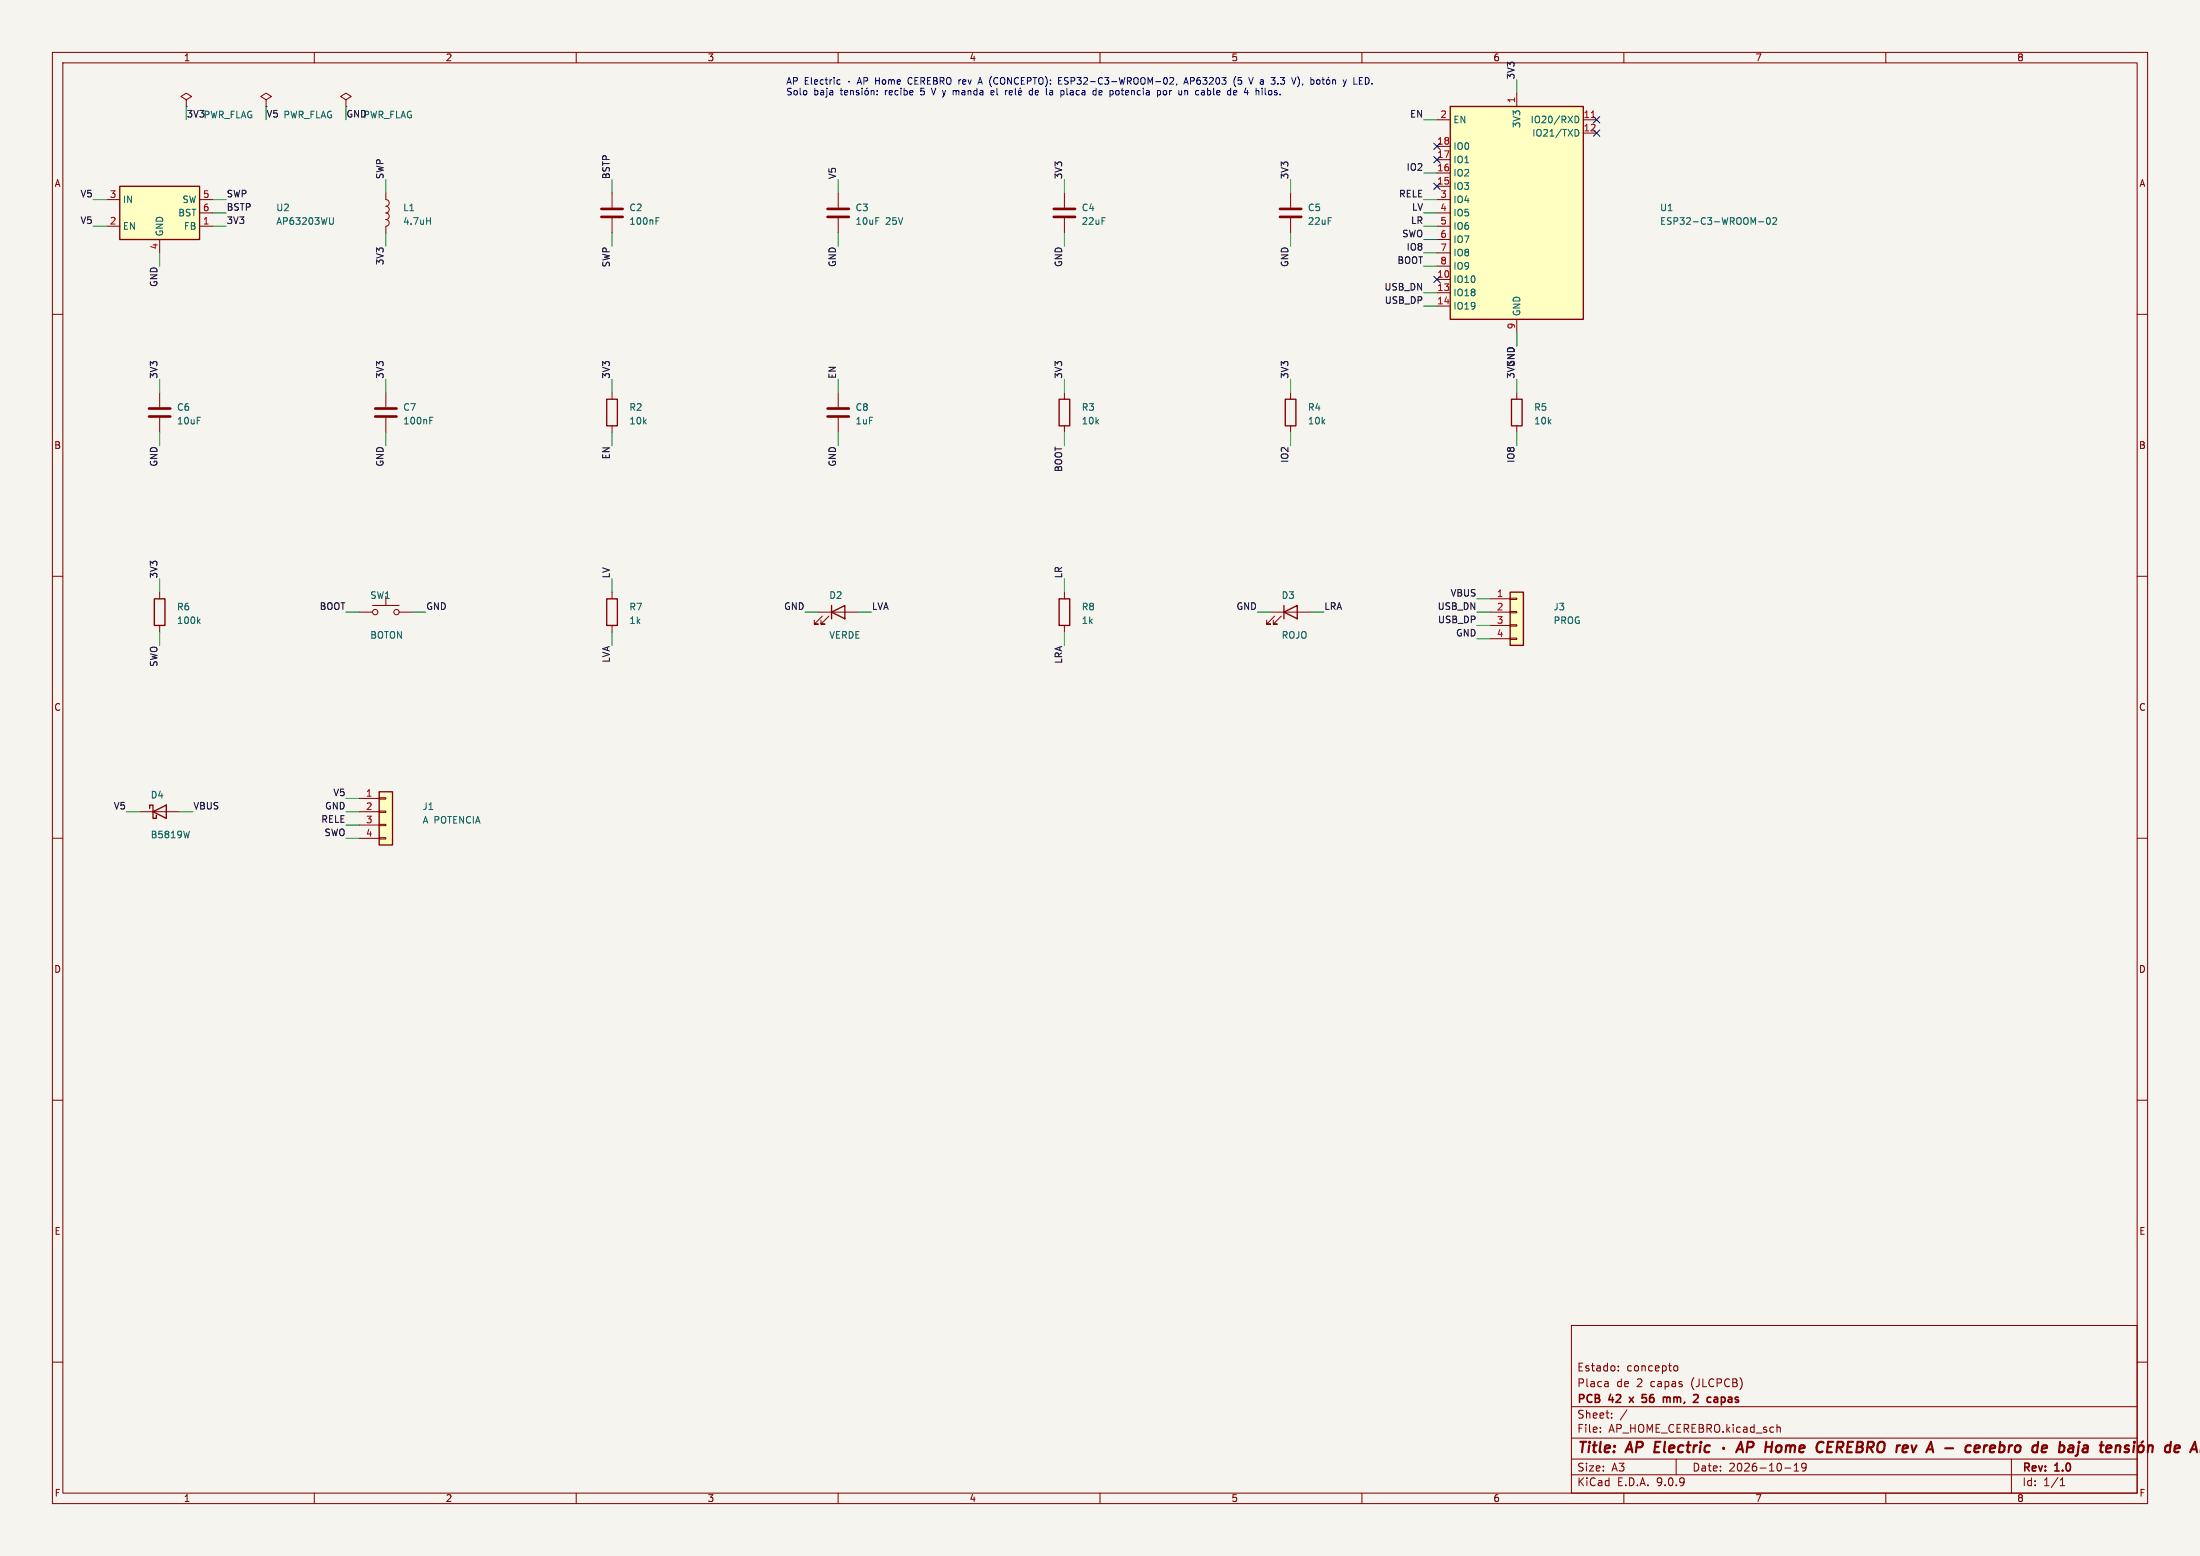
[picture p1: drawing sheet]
<svg xmlns="http://www.w3.org/2000/svg" width="420mm" height="297mm" viewBox="0 0 420 297" stroke-linecap="round" stroke-linejoin="round" font-family="sans-serif">
<path d="M0 0h420v297h-420z" fill="#f5f4ef" stroke="#f5f4ef" stroke-width=".19"/>
<g fill="none" stroke="#840000" stroke-width=".19">
<path d="M10 10h400v277h-400zM12 12h396v273h-396zM60 10v2M110 10v2M160 10v2M210 10v2M260 10v2M310 10v2M360 10v2M10 60h2M408 60h2M10 110h2"/>
<path d="M408 110h2M10 160h2M408 160h2M10 210h2M408 210h2M300 253h108v32h-108zM10 260h2M300 278.5h108M300 274.5h108M300 268.5h108M305.5 273.2v.2M305.5 272.5v.1"/>
<path d="M306.8 263.7l.2 .2v.8M307 264.6l-.1 .1M307 264l-.1 .1M307.7 270.5v.2M307.7 269.8v.1M308.9 261.5v.2M308.9 260.8v.1M310.6 269.1l-1.3 1.9M319.6 260.8l.4-.1 .3 .3-.1 .6-.4 .1-.2-.2M320 278.5v3M339.2 272.5l.2-.1 .4 .1 .1 .9M342.5 279.7l.4-.4v1.5"/>
<path d="M344.8 279.9l-.3 .3h-.3l-.3-.3 .2-.5 .4-.1 .2 .1a.99 .99 0 0 1-.3 1.4h-.3M384 278.5v6.5M408 260h2M60 285v2M110 285v2M160 285v2M210 285v2M260 285v2M300 281.5h108M310 285v2M340.7 280.2h1.2M342.5 280.8h.9"/>
<path d="M360 285v2M393.3 283.6h.9M393.3 282.5l.4-.4v1.5"/>
</g>
<g fill="none" stroke="#840000" stroke-width=".4">
<path d="M316.1 275.2l-.3 2h1M329.1 276.3l-.1 .2M331.4 277.2l.9-2 .5 2M331.7 276.6h.9M333.5 276.3h.8a.55 .55 0 0 0 .5-.5 .55 .55 0 0 0-.4-.6h-.7l-.3 2M337.1 276.2h1.1M337.2 275.2l-.2 2M338.3 275.2l-.2 2M339.5 275.9l-.4 .4-.1 .5 .2 .3 .4 .1M348.8 277.2h.9M348.9 276.2h.7M349 275.2h1"/>
<path d="M365.9 275.9l-.7 1.3M367.7 277.2l.9-2 .4 2M368 276.6h.9M371.3 276.4h1.6M377 276.2v.9M377.1 276h.8M378.8 275.9l-.1 1.3M379.4 275.9l-.4 .1M379.9 276.5l1-.2-.1-.3h-.7l-.3 .9 .3 .3 .6-.1M381.6 277.1l.2 .1M381.9 275.2l-.3 2M393.8 275.9l.3 .4-.1 .5-.4 .4"/>
<path d="M395.6 275.9l-.6 .1M395.6 276.4h-.5a.4 .4 0 0 0-.3 .4 .4 .4 0 0 0 .2 .4h.5M400.8 275.9h.8M401.2 275.2l-.2 1.7 .2 .3M408.4 276a.5 .5 0 0 1 .9 .3l-.1 .5a.62 .62 0 0 1-.7 .4M409.1 275.1l-.3 .3M410.1 276.1a.49 .49 0 0 1 .9 .1l-.1 1M410.2 275.9l-.2 1.3M414.3 276a.66 .66 0 0 0-.9 .3l-.1 .5 .1 .3h.8M414.4 275.2l-.2 2M415.1 276.5l1-.2v-.3h-.8l-.2 .9 .2 .3 .6-.1M418.1 277.2l.9-2 .4 2"/>
<path d="M418.4 276.6h.9"/>
</g>
<path d="M311 266.7l.8 1M311.8 266.7l-.8 1M313.7 266.8h.5M314.2 267.6l-.5 .1M314.3 266.2h-.8v.7M317.8 266.7l.3 .1 .1 .1M318.2 266.9l.2-.2 .4 .1v.1M318.2 266.9v.8M323.3 266.3l.6-.1 .3 .3M327.4 266.7h.3l.2 .2v.8M327.9 267.6l-.5 .1M327.9 267l-.5 .1" fill="none" stroke="#840000" stroke-width=".3"/>
<path d="M276.9 20.3h25.4v40.7h-25.4z" fill="#ffffc2"/>
<path d="M276.9 20.3h25.4v40.7h-25.4zM115.8 76.2h2.1v5.1h-2.1zM202.2 76.2h2v5.1h-2zM245.4 76.2h2v5.1h-2zM288.5 76.2h2.1v5.1h-2.1zM202.2 114.3h2v5.1h-2zM245.1 116.8l2.5-1.2v2.5zM245.1 115.6v2.5" fill="none" stroke="#840000" stroke-width=".25"/>
<g fill="none" stroke="#840000" stroke-width=".19">
<path d="M289.6 17.8v2.5M160 36.8v2.8M203.2 36.8v2.8M246.4 36.8v2.8M274.3 22.9h2.6M274.3 27.9h2.6M274.3 30.5h2.6M274.3 33h2.6M274.3 35.6h2.6M274.3 38.1h2.6M302.3 22.9h2.5M302.3 25.4h2.5"/>
<path d="M160 41.7v2.8M203.2 41.7v2.8M246.4 41.7v2.8M274.3 40.6h2.6M274.3 43.2h2.6M274.3 45.7h2.6M274.3 48.3h2.6M274.3 50.8h2.6M274.3 53.3h2.6M274.3 55.9h2.6M274.3 58.4h2.6M116.8 74.9v1.3"/>
<path d="M160 74.9v2.8M160 79.8v2.8M203.2 74.9v1.3M246.4 74.9v1.3M289.6 61v2.5M289.6 74.9v1.3M116.8 81.3v1.3M203.2 81.3v1.3M246.4 81.3v1.3M289.6 81.3v1.3M203.2 113v1.3M203.2 119.4v1.3"/>
<path d="M242.6 116.8h7.6M243.3 117.6l-1.5 1.5h.8h-.8v-.7M244.6 117.6l-1.5 1.5h.7h-.7v-.7"/>
</g>
<path d="M300.7 22.2a.64 .64 0 0 1 .7 .6 .64 .64 0 0 1-.7 .6M300.7 24.7a.64 .64 0 0 1 .7 .6 .64 .64 0 0 1-.7 .7M335.7 42.3h1M337.4 41.6l.1-.1a.68 .68 0 0 1 .5 .7 .68 .68 0 0 1-.5 .6 .84 .84 0 0 1-.1-1.2zM338.4 41.7l.5-.2 .3 .4-.8 .9h.8" fill="none" stroke="#006464" stroke-width=".19"/>
<path d="M303.8 22.4h.7" fill="none" stroke="#a90000" stroke-width=".19"/>
<path d="M158 39.9h4.1M201.2 39.9h4M244.3 39.9h4.1M158 41.4h4.1M201.2 41.4h4M244.3 41.4h4.1M158 78h4.1M158 79.5h4.1" fill="none" stroke="#840000" stroke-width=".51"/>
<path d="M72.4 151.1h2.5v10.2h-2.5z" fill="#ffffc2"/>
<path d="M28.6 154.3v-.6h.6v2.5h.6v-.6M29.2 154.9l2.5-1.2v2.5zM72.4 151.1h2.5v10.2h-2.5z" fill="none" stroke="#840000" stroke-width=".25"/>
<g fill="none" stroke="#840000" stroke-width=".19">
<path d="M68.6 116.8h2.5M71.1 115.6h5.1M73.7 113.8v1.8M76.2 116.8h2.5M26.7 154.9h7.6M68.6 152.4h3.8M68.6 154.9h3.8M68.6 157.5h3.8M72.4 152.3h1.3v.2h-1.3zM72.4 154.8h1.3v.3h-1.3zM72.4 157.4h1.3v.2h-1.3zM72.4 159.9h1.3v.2h-1.3z"/>
<path d="M68.6 160h3.8"/>
<circle cx="71.6" cy="116.8" r=".51"/>
<circle cx="75.7" cy="116.8" r=".51"/>
</g>
<path d="M36.2 158.6l-.3 1.3" fill="none" stroke="#006464" stroke-width=".19"/>
<path d="M22.9 35.6h15.2v10.1h-15.2z" fill="#ffffc2"/>
<path d="M22.9 35.6h15.2v10.1h-15.2zM29.5 114.3h2v5.1h-2zM115.8 114.3h2.1v5.1h-2.1zM158.7 116.8l2.6-1.2v2.5zM158.7 115.6v2.5" fill="none" stroke="#840000" stroke-width=".25"/>
<g fill="none" stroke="#840000" stroke-width=".19">
<path d="M35.6 19.1l1-.7-1-.6-1.1 .6 1.1 .7v1.2M50.8 19.1l1-.7-1-.6-1 .6 1 .7v1.2M66 19.1l1.1-.7-1.1-.6-1 .6 1 .7v1.2M20.3 38.1h2.6M35.6 20.3h.1M38.1 38.1h2.5M50.8 20.3h.1M66 20.3h.1M73.7 36.8v1.3a.64 .64 0 0 1 .6 .6 .64 .64 0 0 1-.6 .7 .64 .64 0 0 1 .6 .6 .64 .64 0 0 1-.6 .7 .64 .64 0 0 1 .6 .6 .64 .64 0 0 1-.6 .6 .63 .63 0 0 1 .6 .7 .63 .63 0 0 1-.6 .6v1.3M116.8 36.8v2.8M20.3 43.2h2.6M30.5 45.7v2.6"/>
<path d="M38.1 43.2h2.5M38.1 40.6h2.5M116.8 41.7v2.8M30.5 74.9v2.8M30.5 79.8v2.8M73.7 74.9v2.8M73.7 79.8v2.8M30.5 113v1.3M30.5 119.4v1.3M116.8 113v1.3M116.8 119.4v1.3M156.2 116.8h7.6"/>
<path d="M157 117.6l-1.6 1.5h.8h-.8v-.7M158.2 117.6l-1.5 1.5h.8h-.8v-.7"/>
</g>
<path d="M63.6 41.5v1.1l-.1 .2h-.3M81.4 42.2h.8M82.2 41.5v1.3M125.2 42.2h.5M125.2 41.5h.6M82.1 79.6h.6M82.1 80.3h.4M37.8 118.5l.4 .5M38.2 118.2l-.5 .5" fill="none" stroke="#006464" stroke-width=".19"/>
<path d="M114.8 39.9h4.1M114.8 41.4h4.1M28.4 78h4.1M28.4 79.5h4.1M71.6 78h4.1M71.6 79.5h4.1" fill="none" stroke="#840000" stroke-width=".51"/>
<path d="M288.3 113h2.5v10.2h-2.5z" fill="#ffffc2"/>
<path d="M288.3 113h2.5v10.2h-2.5z" fill="none" stroke="#840000" stroke-width=".25"/>
<path d="M284.5 114.3h3.8M284.5 116.8h3.8M284.5 119.4h3.8M288.3 114.2h1.3v.2h-1.3zM288.3 116.7h1.3v.3h-1.3zM288.3 119.3h1.3v.2h-1.3zM284.5 121.9h3.8M288.3 121.8h1.3v.2h-1.3z" fill="none" stroke="#840000" stroke-width=".19"/>
<g fill="none" stroke="#009600" stroke-width=".19">
<path d="M289.6 15.2v2.6M17.8 38.1h2.5M35.6 20.3v2.6M40.6 38.1h2.6M50.8 20.3v2.6M66 20.3v2.6M73.7 34.3v2.5M116.8 34.3v2.5M160 34.3v2.5M203.2 34.3v2.5M246.4 34.3v2.5M271.8 38.1h2.5"/>
<path d="M271.8 33h2.5M271.8 22.9h2.5M17.8 43.2h2.5M30.5 48.3v2.5M40.6 40.6h2.6M40.6 43.2h2.6M73.7 44.5v2.5M116.8 44.5v2.5M160 44.5v2.5M203.2 44.5v2.5M246.4 44.5v2.5M271.8 40.6h2.5"/>
<path d="M271.8 43.2h2.5M271.8 58.4h2.5M271.8 55.9h2.5M271.8 50.8h2.5M271.8 48.3h2.5M271.8 45.7h2.5M30.5 72.4v2.5M73.7 72.4v2.5M116.8 72.4v2.5M160 72.4v2.5M203.2 72.4v2.5M246.4 72.4v2.5"/>
<path d="M289.6 63.5v2.5M289.6 72.4v2.5M30.5 82.6v2.5M73.7 82.6v2.5M116.8 82.6v2.5M160 82.6v2.5M203.2 82.6v2.5M246.4 82.6v2.5M289.6 82.6v2.5M30.5 110.5v2.5M66 116.8h2.6M78.7 116.8h2.6"/>
<path d="M116.8 110.5v2.5M153.7 116.8h2.5M163.8 116.8h2.6M203.2 110.5v2.5M240 116.8h2.6M250.2 116.8h2.5M281.9 116.8h2.6M281.9 114.3h2.6M281.9 119.4h2.6M30.5 120.7v2.5M116.8 120.7v2.5M203.2 120.7v2.5"/>
<path d="M281.9 121.9h2.6M24.1 154.9h2.6M34.3 154.9h2.5M66 154.9h2.6M66 152.4h2.6M66 157.5h2.6M66 160h2.6"/>
</g>
<path d="M273.7 27.3l1.2 1.2M273.7 29.9l1.2 1.2M273.7 35l1.2 1.2M274.9 27.3l-1.2 1.2M274.9 29.9l-1.2 1.2M274.9 35l-1.2 1.2M304.2 24.8l1.2 1.2M304.2 22.3l1.2 1.2M305.4 24.8l-1.2 1.2M305.4 22.3l-1.2 1.2M273.7 52.7l1.2 1.2M274.9 52.7l-1.2 1.2" fill="none" stroke="#000084" stroke-width=".19"/>
<g fill="none" stroke="#0000c2" stroke-width=".19">
<path d="M159.9 16h.5M159.9 15.3h.5M160.4 17.3h.5M160.6 16.8v1.1l.3 .2M161.2 17.7l.6-.1v-.3h-.4l-.2 .2 .1 .6h.5M162.1 15.5v.1M162.4 17.4l.2-.1h.3v.8M162.4 17.3v.8M163.6 16.1l.5-1.3 .4 1.3M163.8 15.7h.6M163.9 17.3h-.3l-.1 .2v.1l.4 .2v.3h-.4M164.6 16.8v.2"/>
<path d="M164.6 17.3v.8M164.9 15.5l.6-.1 .1-.2v-.3l-.7-.1v1.3M165.2 17.3h.3l.3 .2v.4l-.3 .2h-.3l-.1-.2zM165.6 16.8l-.2 .2M166.3 17.4l.2-.1h.3l.1 .8M166.3 17.3v.8M167.2 14.8v1.3M167.2 15.4h.7M167.5 18v.1M167.5 17.3v.2M167.9 14.8v1.3M168.5 15.3l.3-.1 .3 .3v.3l-.3 .3-.3-.1-.1-.2z"/>
<path d="M169.6 15.3l.4-.1 .2 .2M169.6 15.2v.9M170.2 15.4l.2-.2 .3 .1v.8M170.2 15.4v.7M171.3 15.6l.6-.1-.1-.2-.4-.1-.1 .2v.6h.5M173.6 14.9l-.3 .4 .3 .7M177.8 16.8l.4 1.3M182.3 17.3l.2 .2M186.7 16.1l.4-1.3 .4 1.3M186.8 15.7h.6M189.2 17.5v.6h.5M189.8 17.5v.1l-.6 .1"/>
<path d="M192.7 17.5v.6h.5M193.3 17.5v.1l-.6 .1M193.8 16.8v1.1l.2 .2M194.4 17.5l.1 .6h.5M195 17.5v.1l-.6 .1M196.5 17.4v.6l.2 .1h.4M197.1 16.8v1.3M201 18.1h-.5M201 17.5v.6M201 17.6h-.5M202.1 16.1h.6M202.1 14.8h.6"/>
<path d="M202.1 15.4h.4M203.7 16.8v1.1l.2 .2M209.8 17.3v.8h.5M210.3 17.3l.1 .2M210.4 17.6l-.6 .1M213.5 17.3l.2 .6-.3 .2M222.2 17.3l-.1 .6 .2 .2h.3l.1-.2-.1-.6M223.3 14.9l.5-.1 .3 .4-.8 .9h.8M224.7 16l-.2 .3M226 16.1l.4-1.3 .4 1.3M226.1 15.7h.6M230.5 18.1h.4"/>
<path d="M230.5 16.8v1.3M230.9 17.3h-.4M235.6 16l.3 .6M235.9 14.6l-.3 .6M236.3 16l.2 .1 .4-.1M237 14.8h-.6l-.1 .6 .2-.1h.4M240.1 17.3l.2 .2v.6M242.6 17.3l.2 .2v.4l-.2 .2M244.4 16l.6 .1M244.4 14.8h.8M248.7 16l-.1 .3M252.4 15.2h.4"/>
<path d="M252.5 14.8v1.1l.3 .2M253.3 15.3l.2-.1 .3 .1 .1 .5-.1 .2-.3 .1-.2-.1zM253.7 14.7l-.2 .2M254.4 15.3l.2-.1 .3 .1 .1 .8M254.4 15.2v.9M256.4 15.2l.3 .9M256.7 16.1l-.3 .4M257 15.2l-.3 .9M258.5 14.8v1.3h.6M260.1 14.8h-.6v1.3M260.6 16.1v-1.3a.66 .66 0 0 1 .8 .5 .66 .66 0 0 1-.4 .8M261.9 16v.1"/>
</g>
<g font-size="2.8" fill="#840000">
<text x="301" y="277.9">Title:</text>
<text x="310.6" y="277.9">AP</text>
<text x="316.7" y="277.9">Electric</text>
<text x="340.2" y="277.9">Home</text>
<text x="350.8" y="277.9">CEREBRO</text>
<text x="373.7" y="277.9">A</text>
<text x="377.7" y="277.9">-</text>
<text x="382.5" y="277.9">cerebro</text>
<text x="396.1" y="277.9">de</text>
<text x="401.9" y="277.9">baja</text>
</g>
<g font-size="2.1" fill="#840000">
<text x="301" y="262">Estado:</text>
<text x="310.5" y="262">concepto</text>
<text x="301" y="268.2">PCB</text>
<text x="301" y="265">Placa</text>
<text x="307.2" y="268.2">42</text>
<text x="308.6" y="265">de</text>
<text x="311.8" y="268.2">x</text>
<text x="312.5" y="265">2</text>
<text x="314.8" y="268.2">56</text>
<text x="315.2" y="265">capas</text>
<text x="319.4" y="268.2">mm,</text>
<text x="323.1" y="265">(JLCPCB)</text>
<text x="325.8" y="268.2">2</text>
<text x="329" y="268.2">capas</text>
<text x="301" y="273.7">File:</text>
<text x="301" y="271">Sheet:</text>
<text x="307.1" y="273.7">AP_HOME_CEREBRO.kicad_sch</text>
<text x="301" y="281.1">Size:</text>
<text x="307.6" y="281.1">A3</text>
<text x="323" y="281.1">Date:</text>
<text x="330" y="281.1">2026-10-19</text>
<text x="386" y="281.3">Rev:</text>
<text x="392.4" y="281.3">1.0</text>
<text x="301" y="283.9">KiCad</text>
<text x="308.7" y="283.9">E.D.A.</text>
<text x="316.3" y="283.9">9.0.9</text>
<text x="386" y="283.9">Id:</text>
<text x="390.1" y="283.9">1/1</text>
</g>
<g font-size="1.8" fill="#840000">
<text x="35" y="11.9">1</text>
<text x="85" y="11.9">2</text>
<text x="135" y="11.9">3</text>
<text x="185" y="11.9">4</text>
<text x="235" y="11.9">5</text>
<text x="285" y="11.9">6</text>
<text x="335" y="11.9">7</text>
<text x="385" y="11.9">8</text>
<text x="10.3" y="35.9">A</text>
<text x="408.3" y="35.9">A</text>
<text x="10.3" y="85.9">B</text>
<text x="408.2" y="85.9">B</text>
<text x="10.3" y="135.9">C</text>
<text x="408.2" y="135.9">C</text>
<text x="10.3" y="185.9">D</text>
<text x="408.2" y="185.9">D</text>
<text x="10.3" y="235.9">E</text>
<text x="408.3" y="235.9">E</text>
<text x="10.3" y="285.9">F</text>
<text x="35" y="286.9">1</text>
<text x="85" y="286.9">2</text>
<text x="135" y="286.9">3</text>
<text x="185" y="286.9">4</text>
<text x="235" y="286.9">5</text>
<text x="285" y="286.9">6</text>
<text x="335" y="286.9">7</text>
<text x="385" y="286.9">8</text>
<text x="408.3" y="285.9">F</text>
</g>
<g font-size="1.8" fill="#0000c2">
<text x="150" y="16.5">AP Electric</text>
<text x="174" y="16.5">CEREBRO rev</text>
<text x="187.9" y="16.5">A (CONCEPTO):</text>
<text x="203.5" y="16.5">ESP32-C3-WROOM-02,</text>
<text x="227.8" y="16.5">AP63203</text>
<text x="237.4" y="16.5">(5</text>
<text x="240.6" y="16.5">V a</text>
<text x="245.2" y="16.5">3.3</text>
<text x="249.4" y="16.5">V),</text>
<text x="259.6" y="16.5">y</text>
<text x="150" y="18.5">Solo</text>
<text x="155.3" y="18.5">baja</text>
<text x="169.2" y="18.5">recibe</text>
<text x="176.2" y="18.5">5</text>
<text x="178.6" y="18.5">V y</text>
<text x="183" y="18.5">manda</text>
<text x="190.5" y="18.5">el</text>
<text x="198.2" y="18.5">de</text>
<text x="201.6" y="18.5">la</text>
<text x="204.6" y="18.5">placa</text>
<text x="210.9" y="18.5">de</text>
<text x="214.3" y="18.5">potencia</text>
<text x="223.6" y="18.5">por</text>
<text x="227.9" y="18.5">un</text>
<text x="231.3" y="18.5">cable</text>
<text x="237.7" y="18.5">de</text>
<text x="241.1" y="18.5">4</text>
<text x="243.4" y="18.5">hilos.</text>
</g>
<g font-size="1.8" fill="#0f0f0f">
<text x="289.2" y="15.2" transform="rotate(-90 289.2 15.2)">3V3</text>
<text x="35.6" y="22.5">3V3PWR_FLAG</text>
<text x="50.8" y="22.5">V5 PWR_FLAG</text>
<text x="66" y="22.5">GNDPWR_FLAG</text>
<text x="269.1" y="22.5">EN</text>
<text x="73.3" y="34.3" transform="rotate(-90 73.3 34.3)">SWP</text>
<text x="116.5" y="34.3" transform="rotate(-90 116.5 34.3)">BSTP</text>
<text x="159.7" y="34.3" transform="rotate(-90 159.7 34.3)">V5</text>
<text x="202.9" y="34.3" transform="rotate(-90 202.9 34.3)">3V3</text>
<text x="246" y="34.3" transform="rotate(-90 246 34.3)">3V3</text>
<text x="268.4" y="32.7">IO2</text>
<text x="15.3" y="37.8">V5</text>
<text x="43.2" y="40.3">BSTP</text>
<text x="43.2" y="37.8">SWP</text>
<text x="267" y="37.8">RELE</text>
<text x="269.5" y="40.3">LV</text>
<text x="15.3" y="42.8">V5</text>
<text x="43.2" y="42.8">3V3</text>
<text x="267.6" y="45.4">SWO</text>
<text x="268.4" y="47.9">IO8</text>
<text x="269.3" y="42.8">LR</text>
<text x="73.3" y="50.7" transform="rotate(-90 73.3 50.7)">3V3</text>
<text x="116.5" y="51.1" transform="rotate(-90 116.5 51.1)">SWP</text>
<text x="159.7" y="51.1" transform="rotate(-90 159.7 51.1)">GND</text>
<text x="202.9" y="51.1" transform="rotate(-90 202.9 51.1)">GND</text>
<text x="246" y="51.1" transform="rotate(-90 246 51.1)">GND</text>
<text x="266.7" y="50.5">BOOT</text>
<text x="30.1" y="54.9" transform="rotate(-90 30.1 54.9)">GND</text>
<text x="264.2" y="55.5">USB_DN</text>
<text x="264.3" y="58.1">USB_DP</text>
<text x="289.2" y="70.1" transform="rotate(-90 289.2 70.1)">GND</text>
<text x="30.1" y="72.4" transform="rotate(-90 30.1 72.4)">3V3</text>
<text x="73.3" y="72.4" transform="rotate(-90 73.3 72.4)">3V3</text>
<text x="116.5" y="72.4" transform="rotate(-90 116.5 72.4)">3V3</text>
<text x="159.7" y="72.4" transform="rotate(-90 159.7 72.4)">EN</text>
<text x="202.9" y="72.4" transform="rotate(-90 202.9 72.4)">3V3</text>
<text x="246" y="72.4" transform="rotate(-90 246 72.4)">3V3</text>
<text x="289.2" y="72.4" transform="rotate(-90 289.2 72.4)">3V3</text>
<text x="30.1" y="89.2" transform="rotate(-90 30.1 89.2)">GND</text>
<text x="73.3" y="89.2" transform="rotate(-90 73.3 89.2)">GND</text>
<text x="116.5" y="87.8" transform="rotate(-90 116.5 87.8)">EN</text>
<text x="159.7" y="89.2" transform="rotate(-90 159.7 89.2)">GND</text>
<text x="246" y="88.4" transform="rotate(-90 246 88.4)">IO2</text>
<text x="289.2" y="88.4" transform="rotate(-90 289.2 88.4)">IO8</text>
<text x="202.9" y="90.2" transform="rotate(-90 202.9 90.2)">BOOT</text>
<text x="30.1" y="110.5" transform="rotate(-90 30.1 110.5)">3V3</text>
<text x="116.5" y="110.5" transform="rotate(-90 116.5 110.5)">LV</text>
<text x="202.9" y="110.5" transform="rotate(-90 202.9 110.5)">LR</text>
<text x="276.8" y="114">VBUS</text>
<text x="60.9" y="116.5">BOOT</text>
<text x="81.3" y="116.5">GND</text>
<text x="149.6" y="116.5">GND</text>
<text x="166.4" y="116.5">LVA</text>
<text x="236" y="116.5">GND</text>
<text x="252.7" y="116.5">LRA</text>
<text x="274.4" y="116.5">USB_DN</text>
<text x="274.4" y="119">USB_DP</text>
<text x="277.9" y="121.6">GND</text>
<text x="30.1" y="127.4" transform="rotate(-90 30.1 127.4)">SWO</text>
<text x="116.5" y="126.6" transform="rotate(-90 116.5 126.6)">LVA</text>
<text x="202.9" y="126.8" transform="rotate(-90 202.9 126.8)">LRA</text>
<text x="21.6" y="154.6">V5</text>
<text x="36.8" y="154.6">VBUS</text>
<text x="62" y="154.6">GND</text>
<text x="63.5" y="152.1">V5</text>
<text x="61.2" y="157.1">RELE</text>
<text x="61.8" y="159.7">SWO</text>
</g>
<g font-size="1.8" fill="#a90000">
<text x="274.9" y="22.6">2</text>
<text x="289.3" y="19.8" transform="rotate(-90 289.3 19.8)">1</text>
<text x="302.2" y="22.6">11</text>
<text x="274.3" y="27.7">18</text>
<text x="302.2" y="25.1">12</text>
<text x="274.3" y="30.2">17</text>
<text x="274.3" y="32.8">16</text>
<text x="274.3" y="35.3">15</text>
<text x="20.9" y="37.8">3</text>
<text x="38.7" y="37.8">5</text>
<text x="38.7" y="40.4">6</text>
<text x="274.9" y="37.8">3</text>
<text x="274.9" y="40.4">4</text>
<text x="20.9" y="42.9">2</text>
<text x="30.2" y="47.7" transform="rotate(-90 30.2 47.7)">4</text>
<text x="38.7" y="42.9">1</text>
<text x="274.9" y="42.9">5</text>
<text x="274.9" y="45.5">6</text>
<text x="274.3" y="53.1">10</text>
<text x="274.9" y="48">7</text>
<text x="274.9" y="50.5">8</text>
<text x="274.3" y="55.6">13</text>
<text x="274.3" y="58.2">14</text>
<text x="289.3" y="62.9" transform="rotate(-90 289.3 62.9)">9</text>
<text x="285.7" y="114">1</text>
<text x="285.7" y="116.6">2</text>
<text x="285.7" y="119.1">3</text>
<text x="285.7" y="121.7">4</text>
<text x="69.8" y="152.1">1</text>
<text x="69.8" y="154.7">2</text>
<text x="69.8" y="157.2">3</text>
<text x="69.8" y="159.8">4</text>
</g>
<g font-size="1.8" fill="#006464">
<text x="277.4" y="23.7">EN</text>
<text x="292.1" y="23.7">IO20/RXD</text>
<text x="277.4" y="28.8">IO0</text>
<text x="290.4" y="24.5" transform="rotate(-90 290.4 24.5)">3V3</text>
<text x="292.4" y="26.3">IO21/TXD</text>
<text x="277.4" y="31.3">IO1</text>
<text x="277.4" y="33.9">IO2</text>
<text x="23.4" y="39">IN</text>
<text x="33.9" y="41.5">BST</text>
<text x="34.7" y="39">SW</text>
<text x="52.6" y="40.5">U2</text>
<text x="76.9" y="40.5">L1</text>
<text x="120" y="40.5">C2</text>
<text x="163.2" y="40.5">C3</text>
<text x="206.4" y="40.5">C4</text>
<text x="249.6" y="40.5">C5</text>
<text x="277.4" y="36.4">IO3</text>
<text x="277.4" y="39">IO4</text>
<text x="277.4" y="41.5">IO5</text>
<text x="316.8" y="40.5">U1</text>
<text x="23.4" y="44">EN</text>
<text x="31.3" y="45.2" transform="rotate(-90 31.3 45.2)">GND</text>
<text x="35" y="44">FB</text>
<text x="52.6" y="43.1">AP63203WU</text>
<text x="76.9" y="43.1">4.7uH</text>
<text x="120" y="43.1">100nF</text>
<text x="163.2" y="43.1">10uF</text>
<text x="169.1" y="43.1">25V</text>
<text x="206.4" y="43.1">22uF</text>
<text x="249.6" y="43.1">22uF</text>
<text x="277.4" y="44">IO6</text>
<text x="277.4" y="46.6">IO7</text>
<text x="316.8" y="43.1">ESP32-C3-WROOM-02</text>
<text x="277.4" y="49.1">IO8</text>
<text x="277.4" y="51.7">IO9</text>
<text x="277.4" y="54.2">IO10</text>
<text x="277.4" y="56.7">IO18</text>
<text x="277.4" y="59.3">IO19</text>
<text x="290.4" y="60.5" transform="rotate(-90 290.4 60.5)">GND</text>
<text x="33.7" y="78.6">C6</text>
<text x="33.7" y="81.2">10uF</text>
<text x="76.9" y="78.6">C7</text>
<text x="76.9" y="81.2">100nF</text>
<text x="120" y="78.6">R2</text>
<text x="120" y="81.2">10k</text>
<text x="163.2" y="78.6">C8</text>
<text x="163.2" y="81.2">1uF</text>
<text x="206.4" y="78.6">R3</text>
<text x="206.4" y="81.2">10k</text>
<text x="249.6" y="78.6">R4</text>
<text x="249.6" y="81.2">10k</text>
<text x="292.8" y="78.6">R5</text>
<text x="292.8" y="81.2">10k</text>
<text x="33.7" y="116.7">R6</text>
<text x="33.7" y="119.3">100k</text>
<text x="70.6" y="114.5">SW1</text>
<text x="120" y="116.7">R7</text>
<text x="120" y="119.3">1k</text>
<text x="158.2" y="114.5">D2</text>
<text x="206.4" y="116.7">R8</text>
<text x="206.4" y="119.3">1k</text>
<text x="244.6" y="114.5">D3</text>
<text x="296.5" y="116.7">J3</text>
<text x="296.5" y="119.3">PROG</text>
<text x="70.6" y="122.1">BOTON</text>
<text x="158.2" y="122.1">VERDE</text>
<text x="244.6" y="122.1">ROJO</text>
<text x="28.7" y="152.6">D4</text>
<text x="80.6" y="154.8">J1</text>
<text x="28.7" y="160.2">B5819W</text>
<text x="80.6" y="157.4">A POTENCIA</text>
</g>
</svg>
